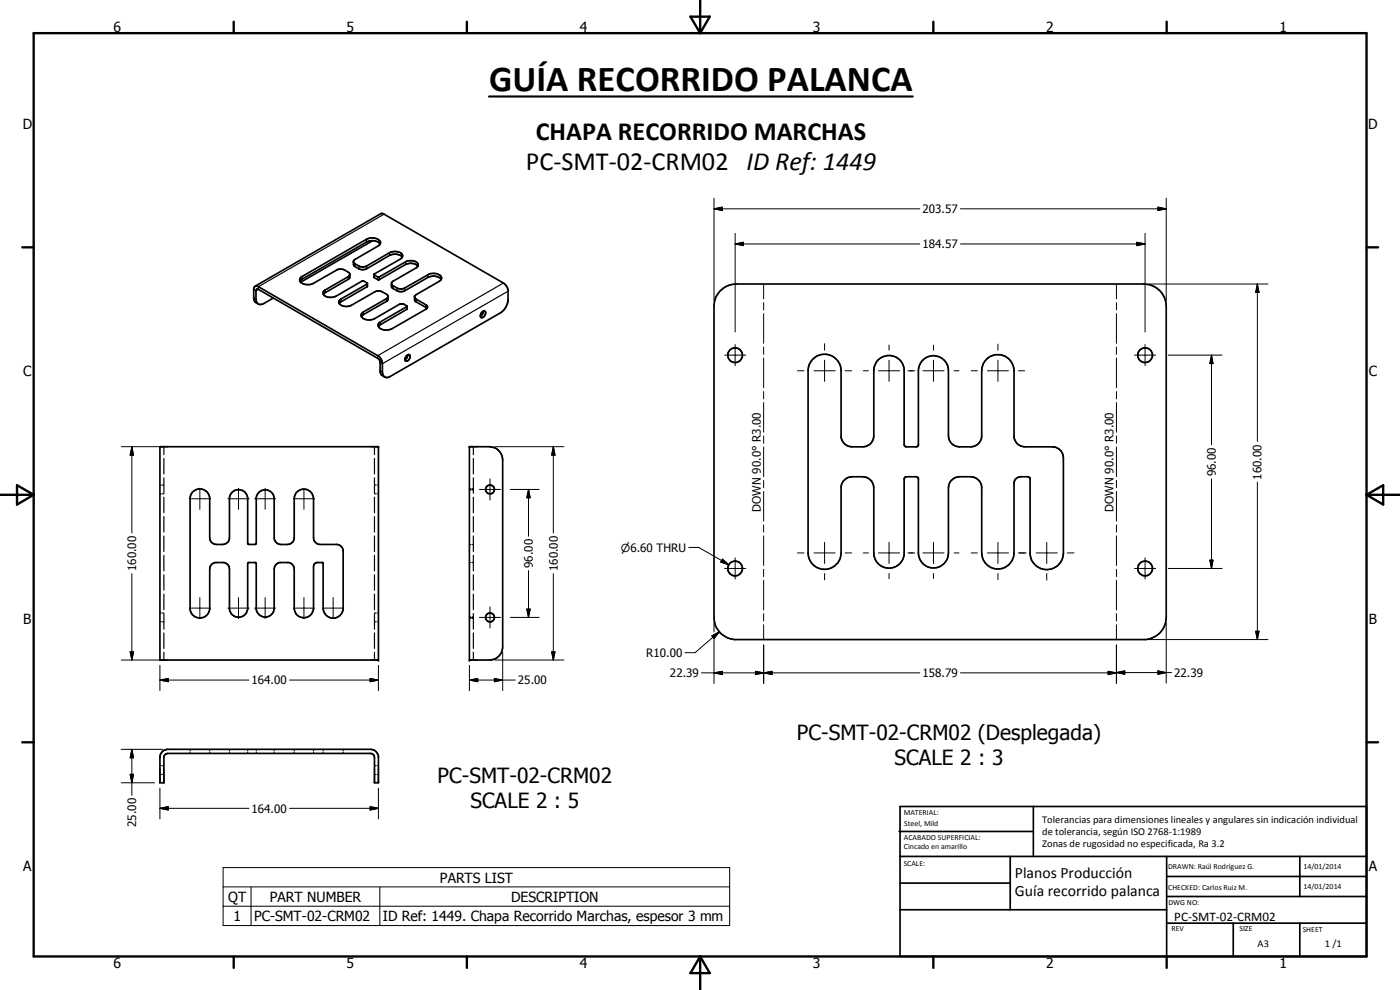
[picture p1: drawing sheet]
<svg xmlns="http://www.w3.org/2000/svg" width="420mm" height="297mm" viewBox="0 0 420 297" stroke-linecap="round" stroke-linejoin="round" font-family="sans-serif">
<g fill="none" stroke="#000" stroke-width=".51">
<path d="M111.8 72.2l-21.6 12.5M114.1 73.2a3.2 3.2 0 0 0-4.1-.6l-19.4 11.2-.6 .6M120.7 77.2a3.2 3.2 0 0 0-3.8-.6l-6.8 4a3.6 3.6 0 0 1-3.9-.8l-.1-1.4 .3-.5 7-4.1a1.12 1.12 0 0 0 .8-1.2 1.12 1.12 0 0 0-1-.9l-1.5-.3-1.7 .4-19.6 11.3a1.01 1.01 0 0 0 0 1.7 3.9 3.9 0 0 0 3.4 .3l7.2-4.1a2.48 2.48 0 0 1 2.4 0l1.4 .9 .1 1.5-7.8 4.9M120.7 77.2a1.31 1.31 0 0 0-1.4-1.7h-1.5l-.9 .3-6.8 4a2.49 2.49 0 0 1-2.4 0l-1.3-.8-.3-.4M120.7 77.2l-.5 .5-8 4.6M125.4 79.9a3.3 3.3 0 0 0-3.7-.5l-8 4.5-1.5-.7v-.9M125.4 79.9l-.3 .4-7.3 4.2-.3 .5v1.2l1.9 1.2h1.9l7.1-4.1a3.3 3.3 0 0 1 4 .5M125.4 79.9a1.51 1.51 0 0 0-1.8-1.7l-1.6 .2-8.3 4.7-1.5-.8M76.5 85.9l37.7-21.8h.6l36.5 21 1.1 1.7 .1 3.4a5.3 5.3 0 0 1-2.4 3.7l-33 19a1.51 1.51 0 0 1-1.6 .2M77.5 91.2l-.5-.6-.2-.9v-2.5l.3-.5 36.4 20.9 .6 .9 .1 3.6 1.3 1M77.5 91.2l-.9-.5-.4-.7-.1-3.4a.84 .84 0 0 1 .6-.7 .84 .84 0 0 1 .8 .1l35.9 20.7a2.94 2.94 0 0 1 1.4 2.1v3.1l.3 .9 .4 .3M82 89.4l-3.1 1.8-.6 .2-.8-.2"/>
<path d="M97.1 88.3a3 3 0 0 0 3.8 .6l7.8-4.6h.5l1.1 .7v1l-8.2 4.7-.3 .4M101.8 91.1a3.2 3.2 0 0 0 3.7 .5l6.9-4 1-.3a3.6 3.6 0 0 1 2.8 1.1l.2 .5v.9l-.2 .5-7.2 4.1-.5 .6M105 82.4l-.5 .6-7.1 4.2-.4 .5 .1 .6M110.3 85.1l-7.9 4.6-.7 .7 .1 .7M116.4 89l-.4 .6-7 4a1.18 1.18 0 0 0-.6 1.4 1.18 1.18 0 0 0 1.3 .8l1.1 .2 1.4-.3 8-4.5a2.17 2.17 0 0 1 1.9 .6v1l-8.1 4.7-.4 .5M117.5 85.1l.3 .5 1.4 .8a2.4 2.4 0 0 0 2.3 0l7.2-4.1a2.75 2.75 0 0 1 3.8 1.1l-.4 .8-7.2 4.2-.5 .6v.9l.3 .6 3.4 2M122.1 92l-8.2 4.7-.4 .6 .1 .7M124.4 89.2l.5 .6 3.2 1.9 .2 .3-.2 .5M128.1 92.5l-10.4 6.1a3.3 3.3 0 0 1-4.1-.6M144.5 93.9l.3-.4a.62 .62 0 0 1 .9 .1 .62 .62 0 0 1-.1 .8l-.8 .9-.5-.1-.1-.7zM145 93.4l-.2 .8-.6 .7M216 87.4a6.7 6.7 0 0 1 4.9-2.2h122.4a6.7 6.7 0 0 1 6.7 6.7v93.3a6.7 6.7 0 0 1-6.1 6.7h-123.6a6.7 6.7 0 0 1-6-6.7v-93.3a6.3 6.3 0 0 1 1.7-4.5z"/>
<path d="M122 106.7a.63 .63 0 0 1 1-.2 .63 .63 0 0 1 0 1 .78 .78 0 0 1-.5 .8 .78 .78 0 0 1-.9-.3v-.6zM122.4 106.5a1.6 1.6 0 0 1-.8 1.4M243.9 107.8a5 5 0 0 1 5.4-1.2 5 5 0 0 1 3.1 4.7l.1 20.3a3.3 3.3 0 0 0 3.2 2.5l3.7-.1a3.3 3.3 0 0 0 2.8-3.3l.1-20.5a4.6 4.6 0 0 1 4.8-3.5 4.6 4.6 0 0 1 4.2 4v22.7l.4 .6 .4 .1h2.9l.6-.5v-22.3a4.5 4.5 0 0 1 4.5-4.6 4.5 4.5 0 0 1 4.5 4.6l.1 19.9a3.3 3.3 0 0 0 3.3 2.9l3.7-.1a3.3 3.3 0 0 0 2.9-3.3l.1-20a4.8 4.8 0 0 1 5.1-4.3 4.8 4.8 0 0 1 4.5 4.9l.1 20.3a3.3 3.3 0 0 0 3.2 2.5h8.7a3.3 3.3 0 0 1 2.8 3.3v29a5 5 0 0 1-5 4.5 5 5 0 0 1-5-4.5v-22.7v-.3l-.6-.4-2.9 .2-.9 .6-.4 .9v21.2a4.8 4.8 0 0 1-4.8 4.8 4.8 4.8 0 0 1-4.9-4.8l-.1-20.4a3.5 3.5 0 0 0-3.2-2.5l-3.7 .1a3.4 3.4 0 0 0-3 3.3v20a4.5 4.5 0 0 1-4.7 4 4.5 4.5 0 0 1-4.3-4.5v-22.3l-.6-.6h-2.9l-.5 .3-.3 .4v22.7a4.6 4.6 0 0 1-4.7 4.1 4.6 4.6 0 0 1-4.4-4.6v-19.9a3.4 3.4 0 0 0-3.3-3l-3.6 .1a3.4 3.4 0 0 0-2.9 2.9v20.4a4.9 4.9 0 0 1-5.2 4.4 4.9 4.9 0 0 1-4.7-4.9v-54.6l.3-1.7zM48 134h65.6v64h-65.6zM140.9 134h6a4 4 0 0 1 4 4v56.1a4 4 0 0 1-3.5 3.9h-6.5zM57.7 147.7a3 3 0 0 1 3.1-.9 3 3 0 0 1 2.1 2.4v12.1a2 2 0 0 0 2.1 2.1h1.8a2.09 2.09 0 0 0 2.1-2.1v-12a2.76 2.76 0 0 1 2.7-2.4 2.76 2.76 0 0 1 2.7 2.4v13.6l.4 .5h1.8l.4-.5v-13.6a2.7 2.7 0 0 1 2.9-2.3 2.7 2.7 0 0 1 2.5 2.6v11.7a2.09 2.09 0 0 0 2 2.1h2a2.09 2.09 0 0 0 2-2.1v-11.7a2.9 2.9 0 0 1 2.9-2.8 2.9 2.9 0 0 1 2.9 2.8v11.7a2 2 0 0 0 2 2.1h5.2l1 .4 .6 .9 .1 17.8a3 3 0 0 1-3 3 3 3 0 0 1-3-3v-13.5l-.3-.2h-1.7l-.8 .6-.1 13.1a2.9 2.9 0 0 1-2.9 2.9 2.9 2.9 0 0 1-2.9-2.9l-.1-12.4-.4-.6-.8-.6-3.1-.1a1.98 1.98 0 0 0-1.6 1.9v11.8a2.7 2.7 0 0 1-2.5 2.7 2.7 2.7 0 0 1-2.9-2.3v-13.7l-.3-.4h-2l-.3 .4v13.6a2.76 2.76 0 0 1-2.7 2.4 2.76 2.76 0 0 1-2.7-2.4v-12.1a1.98 1.98 0 0 0-1.7-1.9h-2.6a1.98 1.98 0 0 0-1.7 1.9v12.2a2.98 2.98 0 0 1-2.9 2.5 2.98 2.98 0 0 1-2.9-2.5v-33.7zM48.7 225.6l.6-.5 1.1-.3h60.8a2.44 2.44 0 0 1 2.4 2.1v8h-1.2v-7.7l-.3-.7-.9-.4h-60.8l-1 .4-.2 .7v7.7h-1.2v-7.7l.1-.7zM269.8 249.5h40.3M270.1 242h140v45h-140zM270.1 257h140M303.2 257v16M310.1 242v15"/>
<path d="M350.1 257v30M390.1 257v12M270.1 265h33.1M270.1 273h80M350.1 277h60M350.1 269h60M350.1 263h60M370.1 277v10M390.1 277v10"/>
<circle cx="220.6" cy="106.6" r="2.19"/>
<circle cx="343.6" cy="106.6" r="2.19"/>
<circle cx="147.1" cy="146.8" r="1.31"/>
<circle cx="220.6" cy="170.6" r="2.2"/>
<circle cx="343.7" cy="170.6" r="2.21"/>
<circle cx="147.1" cy="185.3" r="1.32"/>
</g>
<g fill="none" stroke="#000" stroke-width=".3">
<path d="M214.3 59.5v30.8M350 59.5v30.8M214.3 62.7l2.5-.6v1.1zM214.3 62.7h61.7M220.6 73.2l2.5-.5v1zM220.6 70v29.6M220.6 73.2h55.4M288.2 62.7h61.8M288.2 73.2h55.5M341.2 72.7l2.5 .5-2.5 .5zM343.7 70v29.6M347.5 62.1l2.5 .6-2.5 .5z"/>
<path d="M229.2 85.2v4.5M229.2 90.8v2.2M229.2 94.1v8.9M335.1 85.2v4.5M335.1 90.8v2.2M335.1 94.1v8.9M344.9 85.2h35.6M377.3 85.2l.6 2.6h-1.1zM377.3 85.2v47.3M217.5 106.6h6.3M220.6 103.4v6.3M229.2 104.1v2.2"/>
<path d="M229.2 107.4v8.9M229.2 117.5v2.2M239.3 111.3h2M244.3 111.3h6.3M247.5 103.1v2M247.5 108.1v6.3M253.6 111.3h2M259.1 111.3h1.5M263.6 111.3h6.4M266.8 103.5v1.6M266.8 108.1v6.3M272.4 111.3h2.1"/>
<path d="M277 111.3h6.3M280.2 103.5v1.6M280.2 108.1v6.3M286.3 111.3h1.5M291.5 111.3h1.8M296.3 111.3h6.4M299.5 103.3v1.8M299.5 108.1v6.3M305.6 111.3h1.9M335.1 104.1v2.2M335.1 107.4v8.9M335.1 117.5v2.2"/>
<path d="M340.5 106.6h6.3M343.7 103.4v6.3M350.6 106.6h16.2M363.6 106.6l.5 2.5h-1zM363.6 106.6v26.8M36.4 134h12.4M39.6 134l.5 2.6h-1zM39.6 134v25.9M148.5 134h20.7M166.1 134l.5 2.6h-1zM166.1 134v25.9M229.2 120.8v8.9"/>
<path d="M229.2 130.8v2.2M229.2 134.1v8.9M335.1 120.8v8.9M335.1 130.8v2.2M335.1 134.1v8.9M56.8 149.6h6.3M60 146.5v6.3M68.4 149.6h6.3M71.6 146.5v6.3M76.4 149.6h6.4M79.6 146.5v6.3M88 149.6h6.4"/>
<path d="M91.2 146.5v6.3M143.9 146.9h6.3M147.1 143.7v6.3M153.2 146.9h8.6M158.6 146.9l.5 2.5h-1zM158.6 146.9v14M229.2 144.1v2.2M229.2 147.4v8.9M229.2 157.5v2.2M335.1 144.1v2.2M335.1 147.4v8.9M335.1 157.5v2.2"/>
<path d="M363.6 143.7v26.9M377.3 144.7v47.2M39.6 172.1v25.9M60 179.3v6.3M71.6 179.3v6.3M79.6 179.3v6.3M91.2 179.3v6.3M100 179.3v6.3M158.6 171.2v14.1M166.1 172.1v25.9M206.7 164.3h3l9 5.2M216.8 167.8l1.9 1.7-2.4-.8z"/>
<path d="M217.5 170.6h6.3M220.6 167.4v6.3M229.2 160.8v8.9M229.2 170.8v2.2M229.2 174.1v8.9M239.3 165.9h2M244.3 165.9h6.3M247.5 162.7v6.4M247.5 172.1v1.9M253.6 165.9h2M259.1 165.9h1.5M263.6 165.9h6.4"/>
<path d="M266.8 162.7v6.4M266.8 172.1v1.6M272.4 165.9h2.1M277 165.9h6.3M280.2 162.7v6.4M280.2 172.1v1.5M286.3 165.9h1.5M291.5 165.9h1.8M296.3 165.9h6.4M299.5 162.7v6.4M299.5 172.1v1.8M305.6 165.9h2.4"/>
<path d="M311 165.9h6.3M314.1 162.7v6.4M314.1 172.1v2M320.3 165.9h2M335.1 160.8v8.9M335.1 170.8v2.2M335.1 174.1v8.9M340.5 170.6h6.3M343.7 167.4v6.3M350.6 170.6h16.2M363.1 168.1h1l-.5 2.5zM36.4 198h12.4"/>
<path d="M39.1 195.6h1l-.5 2.4zM48 199.6v7.6M56.8 182.5h6.3M68.4 182.5h6.3M76.4 182.5h6.4M88 182.5h6.4M96.8 182.5h6.4M113.6 199.6v7.6M140.9 199.6v7.6M143.9 185.3h6.3M147.1 182.1v6.3M148.5 198h20.7"/>
<path d="M150.9 195.7v11.5M153.2 185.3h8.6M158.1 182.8h1l-.5 2.5zM165.6 195.6h1l-.5 2.4zM213.6 190.8l2.3-1.2-1.6 2zM214.3 186.8v2.8M214.3 191.4v13.7M215.9 189.6l-7.3 6.2h-3M229.2 184.1v2.3M229.2 187.5v4.4M229.2 193.5v11.6M335.1 184.1v2.3"/>
<path d="M335.1 187.5v4.4M335.1 193.5v11.6M344.9 191.9h35.6M350 186.8v18.2M376.8 189.4h1.1l-.6 2.5zM48 204l2.5-.4v1zM48 204h26.7M86.9 204h26.7M111.1 203.6l2.5 .4-2.5 .6zM140.9 204l2.5-.4v1zM140.9 204h13.7M148.4 203.6l2.5 .4-2.5 .6z"/>
<path d="M210.5 201.9h65.5M214.3 201.9l2.5-.5v1zM226.7 201.4l2.5 .5-2.5 .5zM229.2 201.9l2.5-.5v1zM288.2 201.9h46.9M332.6 201.4l2.5 .5-2.5 .5zM335.1 201.8l2.5-.5v1zM335.1 201.8h16.5M347.5 201.3l2.5 .5-2.5 .5zM36.4 234.9h10M36.4 224.8h12.4M39.1 232.3h1l-.5 2.6z"/>
<path d="M39.6 224.8l.5 2.6h-1zM39.6 224.8v13.8M48 236.5v9.2M113.6 236.5v9.2M48 242.5l2.5-.5v1zM48 242.5h26.7M86.9 242.5h26.7M111.1 242l2.5 .5-2.5 .5zM67 260.3h152v17.4h-152zM67 266.1h152M67 271.9h152M75.3 266.1v11.6"/>
<path d="M114 266.1v11.6"/>
</g>
<g fill="none" stroke="#000" stroke-width=".35">
<path d="M106.6 79.2v.8M107.7 79.8v.8M110 71.8v.8M110.1 79.8v.8M115.3 64.3l-37.8 21.7v.8l-.7 .4-.7-.4M116.9 75.8v.8M121.7 78.6v.8M76.1 89.3l.7 .4M90.6 83v.8M97.6 87v.8M102.4 89.7v.9M104.5 83v.8"/>
<path d="M109 93.6v.8M110.2 85.2v.8M112.3 82.5v.8M113.4 83.1v.8M113.8 83.1v.8M114.2 96.6v.8M116 89.6v.8M118 85.7v.9M119.2 86.4v.8M121.5 86.4v.8M122 92v.8M124.9 89.8v.8"/>
<path d="M127.8 91.4v.8M128.4 82.5v.8M151.1 84.9l-37.7 21.8v.8M152.5 87.4l-37.7 21.7-.7-.3M114.1 111.2l.7 .4M49.2 134v2.4M49.2 137.5v4.7M112.4 134v2.4M112.4 137.5v4.7M142.1 134v2.4M142.1 137.5v4.7M48 145.5h.4"/>
<path d="M48 148.2h.4M48.8 145.5h.4M48.8 148.2h.4M49.2 143.4v4.6M49.2 149.2v4.6M49.2 155v4.6M112.4 143.4v4.6M112.4 149.2v4.6M112.4 155v4.6M112.4 145.5h.4M112.4 148.2h.4M113.2 145.5h.4"/>
<path d="M113.2 148.2h.4M140.9 146.7h.4M140.9 146.9h.4M141.7 146.7h.4M141.7 146.9h.4M142.1 143.4v4.6M142.1 149.2v4.6M142.1 155v4.6M49.2 160.8v4.7M49.2 166.6v4.7M49.2 172.5v4.6M49.2 178.3v4.6"/>
<path d="M112.4 160.8v4.7M112.4 166.6v4.7M112.4 172.5v4.6M112.4 178.3v4.6M140.9 163.4h.4M140.9 168.8h.4M141.7 163.4h.4M141.7 168.8h.4M142.1 160.8v4.7M142.1 166.6v4.7M142.1 172.5v4.6M142.1 178.3v4.6"/>
<path d="M48 183.9h.4M48 186.6h.4M48.8 183.9h.4M48.8 186.6h.4M49.2 184.1v4.7M49.2 189.9v4.7M49.2 195.7v2.3M112.4 184.1v4.7M112.4 189.9v4.7M112.4 195.7v2.3M112.4 183.9h.4M112.4 186.6h.4"/>
<path d="M113.2 183.9h.4M113.2 186.6h.4M140.9 185.2h.4M140.9 185.3h.4M140.9 185.5h.4M140.9 185.4h.4M141.7 185.2h.4M141.7 185.3h.4M141.7 185.5h.4M141.7 185.4h.4M142.1 184.1v4.7M142.1 189.9v4.7"/>
<path d="M142.1 195.7v2.3M48 229.7h.4M48 232.4h.4M48.8 229.7h.4M48.8 232.4h.4M57.1 224.8v.5M57.1 225.7v.4M62.9 224.8v.5M62.9 225.7v.4M68.9 224.8v.5M68.9 225.7v.4M74.3 224.8v.5"/>
<path d="M74.3 225.7v.4M76.9 224.8v.5M76.9 225.7v.4M82.3 224.8v.5M82.3 225.7v.4M88.3 224.8v.5M88.3 225.7v.4M94.1 224.8v.5M94.1 225.7v.4M97 224.8v.5M97 225.7v.4M103 224.8v.5"/>
<path d="M103 225.7v.4M112.4 229.7h.4M112.4 232.4h.4M113.2 229.7h.4M113.2 232.4h.4"/>
</g>
<g fill="#000">
<circle cx="113.6" cy="134" r=".25"/>
<circle cx="140.9" cy="134" r=".25"/>
<circle cx="113.6" cy="198" r=".25"/>
<circle cx="140.9" cy="198" r=".25"/>
</g>
<g fill="none" stroke="#000" stroke-width=".71">
<path d="M10.1 9.9h400v277.1h-400zM70.1 6.5v3.4M140.1 6.5v3.4M207.2 5h5.8l-2.9 4.9zM210.1 0v9.9M280.1 6.5v3.4M350.1 6.5v3.4M6.7 74.2h3.4M410.1 74.2h3.5M.1 148.5h10M5.1 145.6l5 2.9-5 2.9zM410.1 148.5h10"/>
<path d="M410.1 148.5l5-2.9v5.8zM6.7 222.7h3.4M410.1 222.7h3.5M70.1 287v3.4M140.1 287v3.4M210.1 287v10M210.1 287l2.9 5h-5.8zM280.1 287v3.4M350.1 287v3.4"/>
</g>
<g fill="#000">
<path d="M214.3 62.7l2.5-.6v1.1zM220.6 73.2l2.5-.5v1zM341.2 72.7l2.5 .5-2.5 .5zM347.5 62.1l2.5 .6-2.5 .5zM377.3 85.2l.6 2.6h-1.1zM363.6 106.6l.5 2.5h-1zM39.6 134l.5 2.6h-1zM166.1 134l.5 2.6h-1zM158.6 146.9l.5 2.5h-1zM216.8 167.8l1.9 1.7-2.4-.8zM363.1 168.1h1l-.5 2.5zM39.1 195.6h1l-.5 2.4z"/>
<path d="M158.1 182.8h1l-.5 2.5zM165.6 195.6h1l-.5 2.4zM213.6 190.8l2.3-1.2-1.6 2zM376.8 189.4h1.1l-.6 2.5zM48 204l2.5-.4v1zM111.1 203.6l2.5 .4-2.5 .6zM140.9 204l2.5-.4v1zM148.4 203.6l2.5 .4-2.5 .6zM214.3 201.9l2.5-.5v1zM226.7 201.4l2.5 .5-2.5 .5zM229.2 201.9l2.5-.5v1zM332.6 201.4l2.5 .5-2.5 .5z"/>
<path d="M335.1 201.8l2.5-.5v1zM347.5 201.3l2.5 .5-2.5 .5zM39.1 232.3h1l-.5 2.6zM39.6 224.8l.5 2.6h-1zM48 242.5l2.5-.5v1zM111.1 242l2.5 .5-2.5 .5z"/>
</g>
<path d="M146.8 29h127.1" fill="none" stroke="#000" stroke-width=".63"/>
<text font-size="11" x="146.8" y="27.4">GUÍA RECORRIDO PALANCA</text>
<g font-size="7.9">
<text x="160.8" y="42.1">CHAPA RECORRIDO MARCHAS</text>
<text x="157.8" y="51.1">PC-SMT-02-CRM02 ID Ref: 1449</text>
</g>
<g font-size="6.3">
<text x="239.2" y="222.1">PC-SMT-02-CRM02 (Desplegada)</text>
<text x="268.5" y="229.7">SCALE 2 : 3</text>
<text x="131.3" y="234.8">PC-SMT-02-CRM02</text>
<text x="141.2" y="242.4">SCALE 2 : 5</text>
</g>
<g font-size="4.7">
<text x="304.6" y="263.5">Planos Producción</text>
<text x="304.6" y="268.9">Guía recorrido palanca</text>
</g>
<g font-size="4.2">
<text x="34" y="9.6">6</text>
<text x="104" y="9.6">5</text>
<text x="174" y="9.6">4</text>
<text x="244" y="9.6">3</text>
<text x="314" y="9.6">2</text>
<text x="384" y="9.6">1</text>
<text x="6.8" y="38.7">D</text>
<text x="410.6" y="38.7">D</text>
<text x="7" y="112.9">C</text>
<text x="410.8" y="112.9">C</text>
<text x="7" y="187.1">B</text>
<text x="410.8" y="187.1">B</text>
<text x="7" y="261.4">A</text>
<text x="410.8" y="261.4">A</text>
<text x="132" y="264.8">PARTS LIST</text>
<text x="68.4" y="270.6">QT</text>
<text x="81" y="270.6">PART NUMBER</text>
<text x="153.4" y="270.6">DESCRIPTION</text>
<text x="70" y="276.4">1</text>
<text x="76.2" y="276.4">PC-SMT-02-CRM02</text>
<text x="114.9" y="276.4">ID Ref: 1449. Chapa Recorrido Marchas, espesor 3 mm</text>
<text x="34" y="290.4">6</text>
<text x="104" y="290.4">5</text>
<text x="174" y="290.4">4</text>
<text x="244" y="290.4">3</text>
<text x="314" y="290.4">2</text>
<text x="384" y="290.4">1</text>
</g>
<text font-size="3.9" x="352.4" y="276.3">PC-SMT-02-CRM02</text>
<g font-size="3.5">
<text x="276.8" y="64">203.57</text>
<text x="276.8" y="74.5">184.57</text>
<text x="364.9" y="142.9" transform="rotate(-90 364.9 142.9)">96.00</text>
<text x="378.6" y="143.9" transform="rotate(-90 378.6 143.9)">160.00</text>
<text x="228.3" y="153.5" transform="rotate(-90 228.3 153.5)">DOWN 90.0° R3.00</text>
<text x="334.2" y="153.5" transform="rotate(-90 334.2 153.5)">DOWN 90.0° R3.00</text>
<text x="40.9" y="171.4" transform="rotate(-90 40.9 171.4)">160.00</text>
<text x="159.9" y="170.4" transform="rotate(-90 159.9 170.4)">96.00</text>
<text x="167.4" y="171.4" transform="rotate(-90 167.4 171.4)">160.00</text>
<text x="193.9" y="197.1">R10.00</text>
<text x="201.1" y="203.2">22.39</text>
<text x="276.8" y="203.2">158.79</text>
<text x="352.4" y="203.1">22.39</text>
<text x="75.5" y="205.4">164.00</text>
<text x="155.4" y="205.4">25.00</text>
<text x="75.5" y="243.8">164.00</text>
<text x="40.9" y="248.1" transform="rotate(-90 40.9 248.1)">25.00</text>
</g>
<text font-size="3.3" x="186.3" y="165.5">n6.60 THRU</text>
<g font-size="3.1">
<text x="312.7" y="246.8">Tolerancias para dimensiones lineales y angulares sin indicación individual</text>
<text x="312.7" y="250.4">de tolerancia, según ISO 2768-1:1989</text>
<text x="312.7" y="254">Zonas de rugosidad no especificada, Ra 3.2</text>
<text x="377.4" y="284.1">A3</text>
<text x="397.6" y="284.2">1 /1</text>
</g>
<g font-size="2.4">
<text x="271.2" y="244.4">MATERIAL:</text>
<text x="271.3" y="252">ACABADO SUPERFICIAL:</text>
<text x="271.4" y="247.9">Steel, Mild</text>
<text x="271.3" y="254.6">Cincado en amarillo</text>
<text x="271.2" y="259.7">SCALE:</text>
<text x="350.6" y="260.8">DRAWN: Raúl Rodríguez G.</text>
<text x="391.2" y="260.6">14/01/2014</text>
<text x="350.6" y="267">CHECKED: Carlos Ruiz M.</text>
<text x="391.2" y="266.7">14/01/2014</text>
<text x="350.6" y="271.4">DWG NO:</text>
<text x="351.6" y="279.3">REV</text>
<text x="372" y="279.4">SIZE</text>
<text x="391" y="279.6">SHEET</text>
</g>
</svg>
